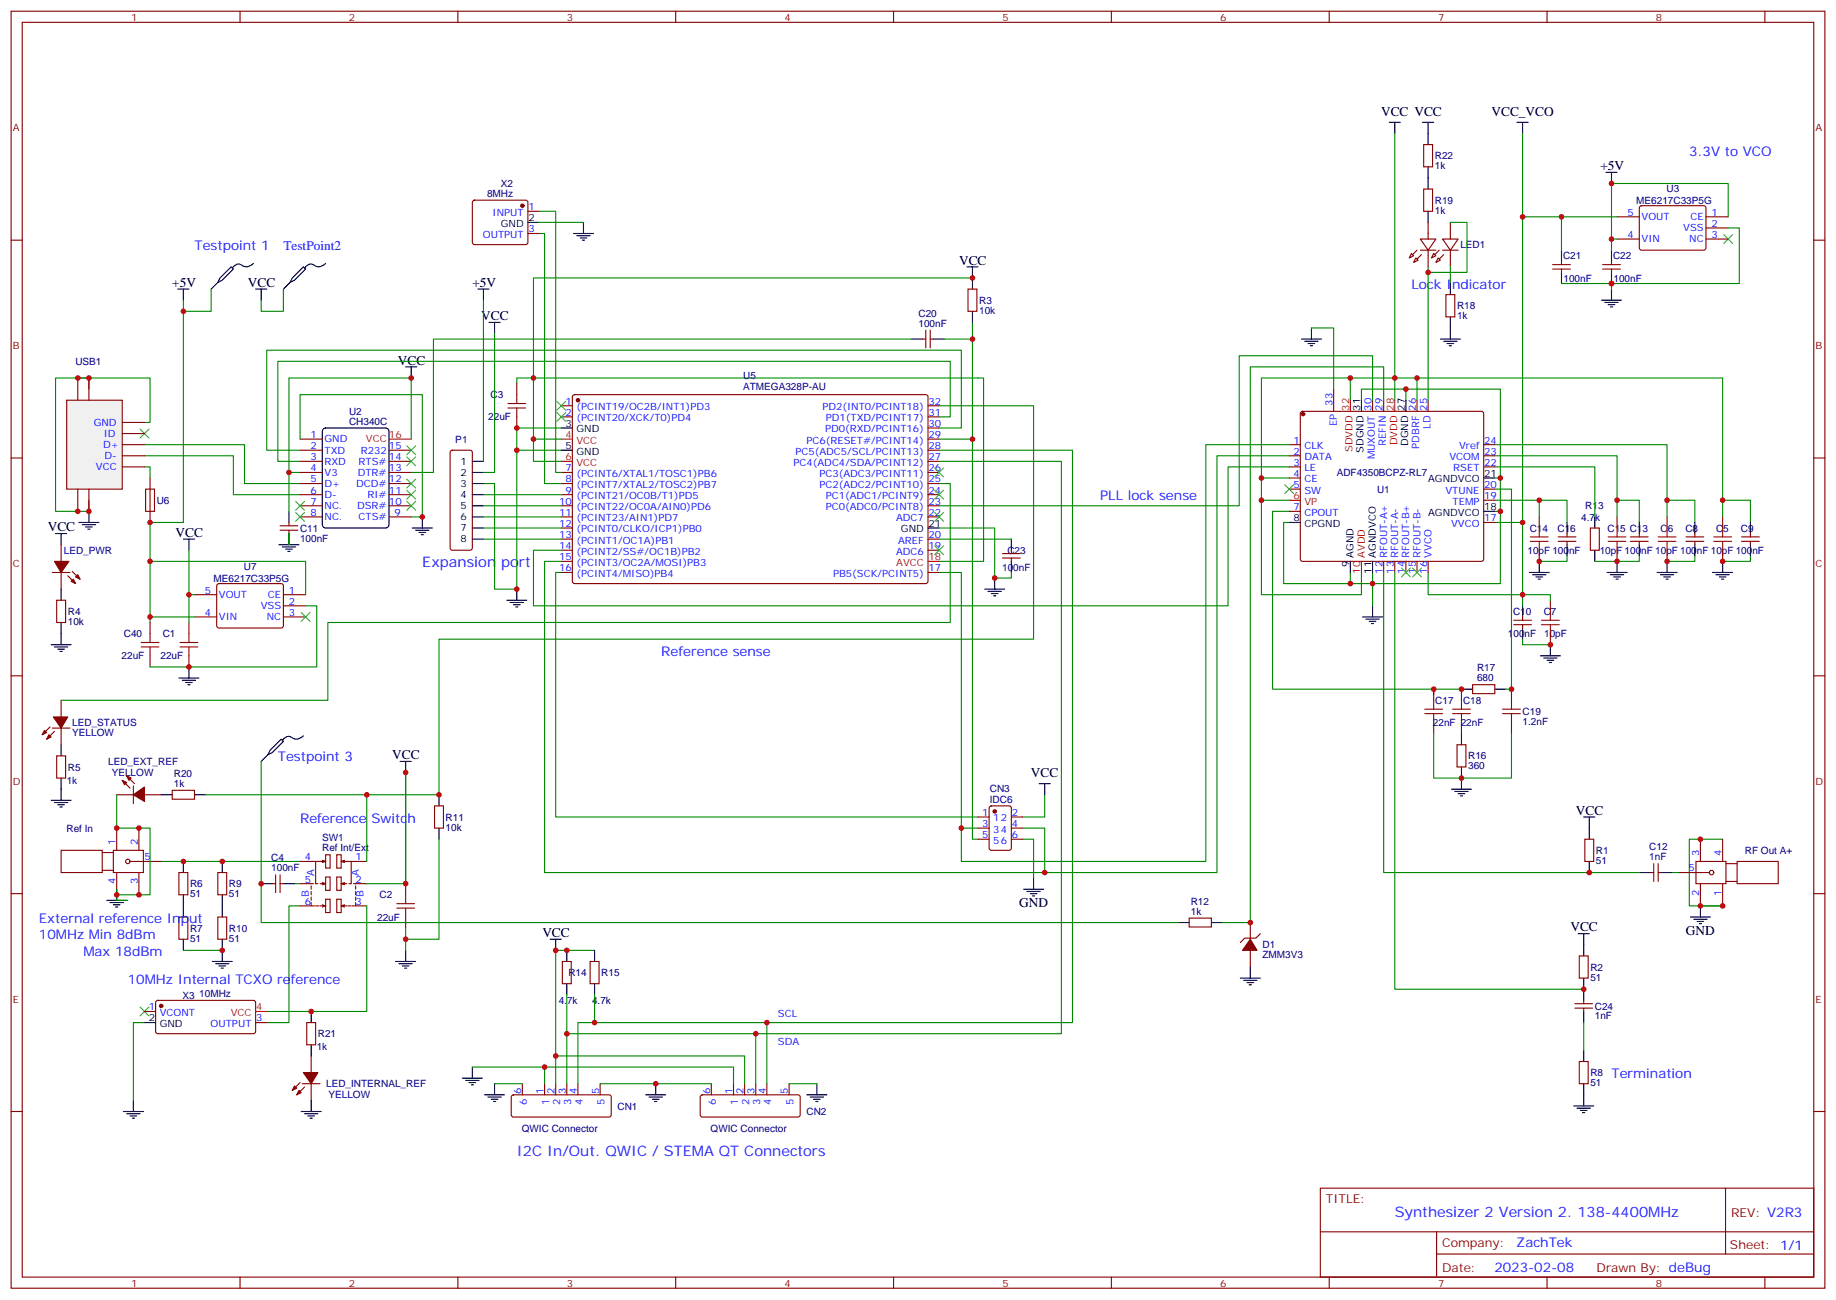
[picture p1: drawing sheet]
<svg xmlns="http://www.w3.org/2000/svg" width="583mm" height="413mm" viewBox="0 0 583 413" stroke-linecap="round" stroke-linejoin="round" font-family="sans-serif">
<g fill="none" stroke="#870000" stroke-width=".35">
<path d="M3.5 3.6h575.8v405.3h-575.8zM7.1 7.1h568.6v398.3h-568.6zM76.2 3.6v3.5M145.3 3.6v3.5M214.5 3.6v3.5M283.6 3.6v3.5M352.8 3.6v3.5M421.9 3.6v3.5M491.1 3.6v3.5M560.2 3.6v3.5M3.5 76.2h3.6M150.2 63.7l.4-.2h16.3l.5 .2 .2 .5v12.7l-.3 .5-.4 .2h-16.3l-.5-.2-.2-.5v-12.7z"/>
<path d="M167.6 67.1h3.5M167.6 74.1h3.5M450.8 75.9h5l-2.5 3.5zM450.8 79.4h5M453.3 70.6v5.3M453.3 79.4v5.3M457.9 75.9h4.9l-2.4 3.5zM457.9 79.4h4.9M460.4 70.6v5.3M460.4 79.4v5.3M575.7 76.2h3.6M307.3 91.8h2.8v7h-2.8z"/>
<path d="M448 80.5l.7 .7-1.4 .7zM449.4 81.9l.7 .7-1.4 .7zM455.1 80.5l.7 .7-1.4 .7zM456.5 81.9l.7 .7-1.4 .7zM292.8 107.6h1.1M293.9 104.8v5.7M295.3 104.8v5.7M295.3 107.6h1M95.2 139.4h7.1M164 121.7v3.6M164 132.3v3.6M178.2 128.8h3.5"/>
<path d="M178.2 132.3h3.5M181.9 125.5l.5-.2h111.7l.5 .7-.1 58.8-.6 .4h-111.8l-.4-.7v-58.5zM294.6 139.4h3.5M294.6 128.8h3.5M294.6 132.3h3.5M294.6 135.9h3.5M413 130.8l.5-.2h56.8l.5 .2 .2 .5v46.2l-.3 .5-.4 .2h-56.8l-.5-.2-.3-.5v-46.2zM423.3 123.5v7.1M435.7 127v3.6M439.2 127v3.6M449.8 127v3.6M453.3 127v3.6"/>
<path d="M3.5 145.4h3.6M47.6 151.7v14.1M95.2 142.9h7.1M95.2 146.4h7.1M95.2 150h7.1M95.2 153.5h7.1M95.2 157h7.1M123.5 142.9h7M123.5 146.4h7M123.5 150h7M123.5 153.5h7M123.5 157h7"/>
<path d="M143.1 143.1l.5-.2h5.6l.5 .2 .2 .5v30.4l-.2 .5-.5 .2h-5.6l-.5-.3-.2-.4v-30.4zM178.2 150h3.5M178.2 153.5h3.5M178.2 157h3.5M294.6 142.9h3.5M294.6 146.4h3.5M294.6 150h3.5M294.6 153.5h3.5M294.6 157h3.5M409.2 141.1h3.5M409.2 144.7h3.5M409.2 148.2h3.5"/>
<path d="M409.2 151.7h3.5M409.2 155.3h3.5M471 141.1h3.5M471 144.7h3.5M471 148.2h3.5M471 155.3h3.5M471 158.8h3.5M575.7 145.4h3.6M19.4 172.9v5.3M88.9 166.9h5.6M88.9 168.3h5.6M91.7 165.8v1.1"/>
<path d="M91.7 168.3v1.1M95.2 160.5h7.1M95.2 164.1h7.1M123.5 160.5h7M123.5 164.1h7M178.2 160.5h3.5M178.2 164.1h3.5M178.2 167.6h3.5M178.2 171.1h3.5M178.2 174.7h3.5M178.2 178.2h3.5M294.6 160.5h3.5"/>
<path d="M294.6 164.1h3.5M294.6 171.1h3.5M294.6 174.7h3.5M318.2 177.1h5.6M318.2 175.7h5.6M321 174.7v1M321 177.1v1.1M409.2 162.3h3.5M439.2 178.2v3.5M442.7 178.2v3.5M446.3 178.2v3.5M449.8 178.2v3.5"/>
<path d="M453.3 178.2v3.5M471 165.8h3.5M488.6 164.1v3.5M488.6 174.7v3.5M494.6 171.8h5.6M494.6 170.4h5.6M497.4 169.4v1M497.4 171.8v1.1M504.8 167.6h2.8v7.1h-2.8zM513.3 164.1v3.5M513.3 174.7v3.5M517.5 171.8h5.7"/>
<path d="M517.5 170.4h5.7M520.3 169.4v1M520.3 171.8v1.1M529.2 164.1v3.5M529.2 174.7v3.5M535.2 171.8h5.6M535.2 170.4h5.6M538 169.4v1M538 171.8v1.1M546.8 164.1v3.5M546.8 174.7v3.5M552.8 171.8h5.6"/>
<path d="M552.8 170.4h5.6M555.6 169.4v1M555.6 171.8v1.1M16.6 181.7h5.6M18 190.5h2.8v7.1h-2.8zM19.4 181.7v5.3M21.5 182.8l2.5 2.4M22.9 181.4l2.5 2.4M47.6 197.6v3.5M60 197.6v3.5M178.2 181.7h3.5M294.6 181.7h3.5"/>
<path d="M480.5 198.3h5.6M480.5 196.9h5.6M483.3 195.8v1.1M483.3 198.3v1.1M492.1 190.5v3.6M3.5 214.5h3.6M47.6 208.2v3.5M60 208.2v3.5M455.1 218.8v3.5M463.9 218.8v3.5M467.4 217.3h7.1v2.9h-7.1zM479.8 218.8v3.5"/>
<path d="M492.1 201.1v3.5M575.7 214.5h3.6M15.9 230.8l-2.5 2.4M16.6 231.1h5.6M17.3 232.2l-2.5 2.4M18 239.9h2.8v7.1h-2.8zM19.4 222.3v5.3M19.4 231.1v5.3M455.1 229.3v3.6M462.5 236.4h2.8v7.1h-2.8zM463.9 229.3v3.6M479.8 229.3v3.6"/>
<path d="M37 252.3h5.3M38.8 247.7l2.5 2.5M40.2 246.3l2.5 2.4M42.3 249.4v5.7M45.9 252.3h5.3M54.7 250.9h7v2.8h-7zM137.9 255.8h2.9v7.1h-2.9zM310.4 259.3h3.6M314.2 256l.5-.2h5.6l.7 .4v13l-.4 .7h-5.9l-.7-.5v-12.9zM321 259.3h3.6M19.4 269.9h13.1v7.1h-13.1zM32.5 270.6h3.5"/>
<path d="M32.5 276.3h3.5M36 269.9h9.5v7.1h-9.5zM37 262.9v7M37 277v7M41.3 273.4h9.9M44.1 262.9v7M44.1 277v7M56.8 277h2.8v7h-2.8zM69.1 277h2.9v7h-2.9zM87.5 277.7v5.6M88.9 277.7v5.6M95.2 273.4h5"/>
<path d="M102.3 273.1l1.1 .3h-3.2v7.1h.7M103.4 271.3h1.4v4.3h-1.4zM103.4 278.4h1.4v4.2h-1.4zM103.4 273.4l-1.1 .4M106.9 271.3h1.4v4.3h-1.4zM106.9 278.4h1.4v4.2h-1.4zM108.3 273.4l1.1 .4M109.4 273.1l-1.1 .3h3.2v7.1h-.7M111.5 273.4h4.9M310.4 266.4h3.6M310.4 262.9h3.6M321 266.4h3.6"/>
<path d="M321 262.9h3.6M503.1 266.4h2.8v7h-2.8zM523.9 277h1M524.9 274.1v5.7M526.3 277h1.1M526.3 274.1v5.7M532.7 277h9.9M538.3 273.4h9.6v7.1h-9.6zM539.8 266.4v7M546.8 266.4v7M547.9 279.8h3.5M547.9 274.1h3.5"/>
<path d="M551.4 273.4h13v7.1h-13zM3.5 283.7h3.6M56.8 291.1h2.8v7h-2.8zM69.1 291.1h2.9v7h-2.9zM86.4 280.5h1.1M88.9 280.5h1.1M95.2 280.5h4.3M98.8 281.2v1.1M98.8 283v1M98.8 284.7v1.1M98.8 286.5v1h-3.6M99.1 287.5h.7"/>
<path d="M100.2 287.5h1M102.3 280.1l1.1 .4h-1.8M102.3 287.2l1.1 .3h-1.8M103.4 285.4h1.4v4.3h-1.4zM103.4 280.5l-1.1 .3M103.4 287.5l-1.1 .4M106.9 285.4h1.4v4.3h-1.4zM108.3 280.5l1.1 .3M108.3 287.5l1.1 .4M109.4 280.1l-1.1 .4h1.8M109.4 287.2l-1.1 .3h1.8M110.4 287.5h1.1"/>
<path d="M111.8 287.5h.7M112.2 280.5h4.2M112.9 286.5v1h3.5M112.9 281.2v1.1M112.9 283v1M112.9 284.7v1.1M128.8 280.5v3.5M128.8 291.1v3.5M377.5 291.4h7v2.9h-7zM396.9 292.8v5.3M400 296.4l-1.4 1.4h-3.5l-1.4 1.4M539.8 280.5v7"/>
<path d="M546.8 280.5v7M575.7 283.7h3.6M49.6 317.7l.5-.2 30.6 .1 .4 .6v9.5l-.7 .4h-30.6l-.4-.7v-9.2zM178.5 305.2h2.8v7h-2.8zM187.3 305.2h2.8v7h-2.8zM396.9 301.7v5.3M499.9 318.6h5.6M501.3 303.4h2.8v7.1h-2.8zM502.7 317.5v1.1M45.9 321.1h3.5M81.1 324.6h3.6M97.4 324.6h2.8v7h-2.8z"/>
<path d="M98.8 335.2v5.3M499.9 320h5.6M501.3 336.9h2.8v7.1h-2.8zM502.7 320v1.1M3.5 352.8h3.6M95.2 343.6l-2.4 2.5M96 344h5.6M96.7 345.1l-2.5 2.4M98.8 344v5.3M162.5 347.7l.5-.2h30.3l.5 .2 .2 .5v5.7l-.2 .5-.5 .2h-30.3l-.5-.3-.2-.4v-5.7zM165.8 344v3.5M172.9 344v3.5"/>
<path d="M176.4 344v3.5M179.9 344v3.5M183.4 344v3.5M190.5 344v3.5M222.5 347.7l.5-.2h30.3l.5 .2 .2 .5v5.7l-.2 .5-.5 .2h-30.3l-.5-.3-.3-.4v-5.7zM225.8 344v3.5M232.8 344v3.5M236.4 344v3.5M239.9 344v3.5M243.4 344v3.5M250.5 344v3.5M575.7 352.8h3.6"/>
<path d="M419.1 377.2h156.6v28.2h-156.6zM547.7 377.2v20.9M419.1 391h156.5M456 398.1h119.6M456 391v14.1M76.2 405.4v3.5M145.3 405.4v3.5M214.5 405.4v3.5M283.6 405.4v3.5M352.8 405.4v3.5M421.9 405.4v3.5M491.1 405.4v3.5"/>
<path d="M560.2 405.4v3.5"/>
<circle cx="40.6" cy="273.4" r=".71"/>
<circle cx="543.3" cy="277" r=".71"/>
</g>
<path d="M123.5 139.4h7M178.2 139.4h3.5M428.6 127v3.6M442.7 127v3.6M178.2 146.4h3.5M409.2 158.8h3.5M294.6 178.2h3.5M432.2 178.2v3.5M81.1 321.1h3.6" fill="none" stroke="#f00" stroke-width=".35"/>
<g fill="none" stroke="#000" stroke-width=".35">
<path d="M441 38.8h3.5M442.7 38.8v3.6M451.6 38.8h3.5M453.3 38.8v3.6M481.5 38.8h3.6M483.3 38.8v3.6M509.8 54.7h3.5M511.5 54.7v3.5M167.6 70.6h3.5M182 74.1h6.4M183.1 74.8h4.2M184.1 75.5h2.2"/>
<path d="M184.9 76.2h.7M185.2 70.6v3.5M56.4 91.8h3.6M58.2 91.8v3.5M69.1 89.6l1.5-.7 3.5-3.5-.7-.7-3.6 3.5-.7 1.4-2.1 2.2M80.4 83.6a3.1 3.1 0 0 1-4.4 .2 2.4 2.4 0 0 0-2.3 1.3M92.1 89.6l1.4-.7 3.5-3.5-.7-.7-3.5 3.5-.7 1.4-2.1 2.2M103.4 83.6a3.1 3.1 0 0 1-4.5 .2 2.4 2.4 0 0 0-2.2 1.3M151.7 91.8h3.5M153.5 91.8v3.5M306.9 84.7h3.5M308.7 84.7v7.1"/>
<path d="M308.7 98.8v3.5M128.8 116.5h3.5M130.5 116.5v3.5M155.2 102.3h3.5M157 102.3v3.6M289.3 107.6h3.5M296.3 107.6h3.6M413.1 107.6h6.4M414.2 108.3h4.2M415.2 109h2.1M415.9 109.7h.7M416.3 104.1v3.5"/>
<path d="M457.2 107.6h6.3M458.3 108.3h4.2M459.3 109h2.1M460 109.7h.7M460.4 104.1v3.5M102.5 136.3l.9-.4h19l.9 .4 .2 .6v29.6l-.5 .9-.6 .2h-19l-.9-.5-.2-.6v-29.6zM178.2 135.9h3.5M432.2 127v3.6M446.3 127v3.6M149.9 146.4h3.6M149.9 150h3.6M149.9 153.5h3.6"/>
<path d="M149.9 157h3.6M178.2 142.9h3.5M471 151.7h3.5M17.6 169.4h3.6M19.4 169.4v3.5M25 165.8h6.4M26.1 166.5h4.2M27.2 167.3h2.1M27.9 168h.7M28.2 162.3v3.5M88.5 172.9h6.4M89.6 173.6h4.2"/>
<path d="M90.7 174.3h2.1M91.4 175h.7M91.7 162.3v3.5M91.7 169.4v3.5M130.9 167.6h6.3M131.9 168.3h4.3M133 169h2.1M133.7 169.7h.7M134.1 164.1v3.5M149.9 167.6h3.6M149.9 160.5h3.6M149.9 164.1h3.6"/>
<path d="M149.9 171.1h3.6M294.6 167.6h3.5M321 171.1v3.6M321 178.2v3.5M409.2 165.8h3.5M428.6 178.2v3.5M435.7 178.2v3.5M471 162.3h3.5M488.6 178.2v3.5M497.4 165.8v3.6M497.4 172.9v3.5M506.2 164.1v3.5"/>
<path d="M506.2 174.7v3.5M513.3 178.2v3.5M520.3 165.8v3.6M520.3 172.9v3.5M529.2 178.2v3.5M538 165.8v3.6M538 172.9v3.5M546.8 178.2v3.5M555.6 165.8v3.6M555.6 172.9v3.5M19.4 187v3.5M19.4 197.6v7"/>
<path d="M160.9 190.5h6.3M161.9 191.2h4.3M163 191.9h2.1M163.7 192.7h.7M164 187v3.5M312.6 187h6.3M313.6 187.7h4.3M314.7 188.4h2.1M315.4 189.1h.7M315.7 183.5v3.5M432.5 195.8h6.4M433.6 196.5h4.2"/>
<path d="M434.6 197.2h2.1M435.3 197.9h.7M435.7 192.3v3.5M483.3 192.3v3.5M483.3 199.4v3.5M485.4 181.7h6.4M486.5 182.4h4.2M487.5 183.1h2.2M488.2 183.8h.7M510.1 181.7h6.4M511.2 182.4h4.2M512.2 183.1h2.1"/>
<path d="M512.9 183.8h.7M526 181.7h6.3M527 182.4h4.3M528.1 183.1h2.1M528.8 183.8h.7M543.6 181.7h6.4M544.7 182.4h4.2M545.7 183.1h2.2M546.5 183.8h.7M16.2 204.6h6.4M17.3 205.4h4.2M18.3 206.1h2.2"/>
<path d="M19 206.8h.8M463.9 218.8h3.5M474.5 218.8h3.5M488.9 208.2h6.4M490 208.9h4.2M491.1 209.6h2.1M491.8 210.3h.7M492.1 204.6v3.6M19.4 236.4v3.5M85 239.6l1.4-.7 3.6-3.6-.7-.7-3.6 3.6-.7 1.4-2.1 2.1M96.3 233.6a3.1 3.1 0 0 1-4.4 .2 2.4 2.4 0 0 0-2.3 1.2M463.9 232.9v3.5"/>
<path d="M16.2 254h6.4M17.3 254.7h4.2M18.3 255.4h2.2M19 256.2h.8M19.4 247v7M51.2 252.3h3.5M61.7 252.3h3.6M127 241.7h3.5M128.8 241.7v3.5M139.3 252.3v3.5M329.8 248.7h3.6M331.6 248.7v3.6"/>
<path d="M460.7 250.5h6.4M461.8 251.2h4.2M462.8 251.9h2.2M463.5 252.6h.8M463.9 243.5v7M502.7 259.3h3.5M504.5 259.3v7.1M58.2 273.4v3.6M70.6 273.4v3.6M139.3 262.9v3.5M328.1 278.7v3.6M504.5 273.4v3.6"/>
<path d="M520.3 277h3.6M527.4 277h3.5M33.9 285.8h6.3M34.9 286.5h4.3M36 287.2h2.1M36.7 287.9h.7M37 282.3v3.5M58.2 284v7.1M58.2 298.1v3.6M70.6 284v7.1M70.6 298.1v7.1M82.9 280.5h3.5"/>
<path d="M90 280.5h3.5M174.6 298.1h3.6M176.4 298.1v3.6M324.9 282.3h6.4M326 283h4.2M327 283.7h2.1M327.7 284.4h.7M373.9 292.8h3.6M384.5 292.8h3.6M500.9 296.4h3.6M502.7 296.4v7M536.6 291.1h6.3"/>
<path d="M537.6 291.8h4.3M538.7 292.5h2.1M539.4 293.2h.7M539.8 287.5v3.6M67.4 305.2h6.3M68.4 305.9h4.3M69.5 306.6h2.1M70.2 307.3h.7M125.6 305.2h6.3M126.6 305.9h4.3M127.7 306.6h2.1M128.4 307.3h.7"/>
<path d="M128.8 301.7v3.5M179.9 301.7v3.5M179.9 312.2v3.6M188.7 301.7v3.5M188.7 312.2v3.6M393.7 310.5h6.3M394.8 311.2h4.2M395.8 311.9h2.1M396.5 312.6h.7M396.9 307v3.5M502.7 310.5v7M45.9 324.6h3.5"/>
<path d="M98.8 321.1v3.5M98.8 331.6v3.6M149.9 338.7v3.5M502.7 321.1v3.5M502.7 333.4v3.5M39.2 352.8h6.3M40.2 353.5h4.2M41.3 354.2h2.1M42 354.9h.7M42.3 349.3v3.5M95.6 352.8h6.4M96.7 353.5h4.2"/>
<path d="M97.7 354.2h2.1M98.4 354.9h.7M98.8 349.3v3.5M146.8 342.2h6.3M147.8 342.9h4.2M148.9 343.6h2.1M149.6 344.3h.7M153.8 347.5h6.4M154.9 348.2h4.2M155.9 348.9h2.1M156.6 349.6h.7M157 344v3.5"/>
<path d="M205 347.5h6.3M206 348.2h4.3M207.1 348.9h2.1M207.8 349.6h.7M208.1 344v3.5M256.1 347.5h6.4M257.2 348.2h4.2M258.2 348.9h2.1M258.9 349.6h.7M259.3 344v3.5M499.5 351h6.4M500.6 351.8h4.2"/>
<path d="M501.6 352.5h2.2M502.4 353.2h.7M502.7 344v7"/>
</g>
<g fill="none" stroke="#008700" stroke-width=".35">
<path d="M442.7 42.4v84.6M483.3 42.4v26.4M171.1 67.1h5.3v82.9h1.8M171.1 74.1h1.8v79.4h5.3M171.1 70.6h14.1M460.4 70.6h5.3v15.9h-12.4v-1.8M513.3 68.8h-30v97M58.2 95.3v70.5h-10.6v31.8M67 91.8v7h-8.8M153.5 95.3v51.1M308.7 88.2h-139.4v58.2h8.9M453.3 86.5v40.5"/>
<path d="M460.4 84.7v5.3M24.7 120h22.9v14.1h-1.7M157 105.9v44.1h-3.5M289.3 107.6h-151.7v42.4h-7.1M299.9 107.6h8.8M308.7 102.3v37.1h-10.6M416.3 104.1h7v19.4M428.6 120h-28.2v31.7h8.8M449.8 120v7M28.2 123.5v-3.5h-10.6v42.3h10.6v-3.5M95.2 139.4v-14.1h38.9v38.8h-3.6M130.5 139.4v-19.4h-38.8v30h3.5"/>
<path d="M164 121.7v-1.7h148.2v58.2h-14.1M169.3 139.4h8.9M178.2 135.9h-14.2v7h14.2M298.1 132.3h3.5v-17.6h-213.4v31.7h7M298.1 135.9h7.1v-24.7h-220.5v31.7h10.5M298.1 128.8h30v74.1h-188.8v49.4h-22.9M308.7 139.4v127h1.7M428.6 127v-7h118.2v38.8M435.7 127v-14.1h-42.4v47.6h-95.2M439.2 127v-10.5h-42.3v176.3h-8.8M446.3 127v-3.5h29.9v28.2h-1.7M446.3 123.5h-14.1v3.5"/>
<path d="M45.9 141.1h31.7v12.4h17.6M45.9 144.7h28.2v12.3h21.1M45.9 148.2h1.7v3.5M91.7 150v12.3M153.5 157h24.7M164 142.9v44.1h-7v-33.5h-3.5M298.1 153.5h3.5v44.1h-197.5v24.7h-84.7M298.1 142.9h42.3v181.7h-97M298.1 146.4h38.8v181.7h-97M400.4 151.7v7.1h8.8M400.4 158.8v30h31.8v-7.1M409.2 148.2h-19.4v44.1h-220.5v-17.6h8.9"/>
<path d="M409.2 144.7h-22.9v132.3h-54.7M409.2 141.1h-26.4v132.3h-77.6v-91.7h-7.1M474.5 144.7h38.8v14.1h7v7M474.5 155.3h5.3v63.5h-1.8M474.5 141.1h54.7v23M474.5 148.2h31.7v15.9M474.5 158.8h14.1M476.2 151.7v10.6h-1.7M513.3 158.8v5.3M529.2 158.8h8.8v7M91.7 169.4v3.5M153.5 171.1h24.7"/>
<path d="M153.5 160.5h24.7M153.5 164.1h24.7M153.5 167.6h24.7M178.2 178.2h-5.3v98.8h158.7v-14.1h-7M298.1 167.6h17.6v15.9h5.3v-1.8M298.1 171.1h22.9M409.2 162.3h-5.3v56.5h60M409.2 165.8h-1.7v19.4h21.1M474.5 165.8h8.8v23h-30v-7.1M476.2 162.3v22.9h-40.5v-3.5M488.6 164.1v-5.3h8.8v7M497.4 176.4v1.8h-8.8"/>
<path d="M520.3 176.4v1.8h-14.1M538 176.4v1.8h-8.8M546.8 164.1v-5.3h8.8v7M555.6 176.4v1.8h-8.8M178.2 181.7h-1.8v77.6h134M428.6 181.7v3.5h7.1v7.1M439.2 181.7v95.3h81.1M442.7 181.7v132.3h60M492.1 190.5v-1.7h-8.8v3.5M455.1 218.8v1.7M483.3 202.9v1.7h8.8M455.1 232.9v14.1h24.7v-14.1"/>
<path d="M37 252.3v10.6h10.6v21.1h-10.6M65.3 252.3h51.1v21.1M82.9 241.7v51.1h291M331.6 252.3v7h-7M51.2 273.4h44M139.3 266.4v31.7h-10.5M305.2 262.9h5.2M324.6 266.4h3.5v12.3M530.9 277h1.8M546.8 266.4h-10.6v21.1h10.6h-7M37 282.3v3.5h3.6M93.5 280.5h1.7"/>
<path d="M95.2 287.5h-3.5v37.1h-7M116.4 287.5v33.6h-31.7M116.4 280.5h12.4v-35.3v35.3M128.8 294.6v7.1M58.2 301.7h12.4M179.9 315.8v28.2M188.7 301.7h-12.3v42.3M188.7 315.8v8.8M45.9 324.6h-3.6v24.7M149.9 338.7h82.9v5.3M172.9 338.7v5.3M176.4 335.2h60v8.8"/>
<path d="M179.9 328.1h60v15.9M502.7 324.6v8.8M157 344h8.8M183.4 344v-19.4h60v19.4M190.5 344h35.3M250.5 344h8.8"/>
</g>
<g fill="none" stroke="#a10000" stroke-width=".35">
<path d="M161.2 129.5h5.7M161.2 128.1h5.7M164 125.3v2.8M164 129.5v2.8M46.2 155.3h2.8v7h-2.8zM485.8 171.8h5.6M485.8 170.4h5.6M488.6 167.6v2.8M488.6 171.8v2.9M510.5 171.8h5.6M510.5 170.4h5.6M513.3 167.6v2.8"/>
<path d="M513.3 171.8v2.9M526.3 171.8h5.7M526.3 170.4h5.7M529.2 167.6v2.8M529.2 171.8v2.9M544 171.8h5.6M544 170.4h5.6M546.8 167.6v2.8M546.8 171.8v2.9M489.3 198.3h5.6M489.3 196.9h5.6M492.1 194.1v2.8"/>
<path d="M492.1 198.3v2.8M44.8 205.4h5.6M44.8 203.9h5.6M47.6 201.1v2.8M47.6 205.4v2.8M57.1 205.4h5.7M57.1 203.9h5.7M60 201.1v2.8M60 205.4v2.8M452.3 226.5h5.6M452.3 225.1h5.6M455.1 222.3v2.8"/>
<path d="M455.1 226.5v2.8M461.1 226.5h5.6M461.1 225.1h5.6M463.9 222.3v2.8M463.9 226.5v2.8M477 226.5h5.6M477 225.1h5.6M479.8 222.3v2.8M479.8 226.5v2.8M125.9 288.3h5.7M125.9 286.8h5.7M128.8 284v2.8"/>
<path d="M128.8 288.3v2.8"/>
</g>
<g fill="none" stroke="#3c3" stroke-width=".35">
<path d="M44.4 136.2l2.9 2.8M47.3 136.2l-2.9 2.8M176.7 127.4l2.9 2.8M176.7 130.9l2.9 2.8M179.6 127.4l-2.9 2.8M179.6 130.9l-2.9 2.8M93.8 159.1l2.9 2.9M96.7 159.1l-2.9 2.9M129.1 141.5l2.8 2.8M129.1 152.1l2.8 2.8M129.1 155.6l2.8 2.8M129.1 159.1l2.8 2.9"/>
<path d="M129.1 145l2.8 2.8M131.9 141.5l-2.8 2.8M131.9 152.1l-2.8 2.8M131.9 155.6l-2.8 2.8M131.9 159.1l-2.8 2.9M131.9 145l-2.8 2.8M296.7 148.6l2.8 2.8M296.7 155.6l2.8 2.8M299.5 148.6l-2.8 2.8M299.5 155.6l-2.8 2.8M407.8 153.8l2.8 2.9M410.6 153.8l-2.8 2.9"/>
<path d="M93.8 162.7l2.9 2.8M96.7 162.7l-2.9 2.8M296.7 162.7l2.8 2.8M296.7 173.2l2.8 2.9M299.5 162.7l-2.8 2.8M299.5 173.2l-2.8 2.9M444.9 180.3l2.8 2.8M447.7 180.3l-2.8 2.8M448.4 180.3l2.8 2.8M451.2 180.3l-2.8 2.8M44.4 319.7l2.9 2.8M47.3 319.7l-2.9 2.8"/>
</g>
<g fill="#870000" stroke="#870000" stroke-width=".35">
<path d="M451.2 80.8l-1.4 1.4z"/>
<path d="M449.8 79.4l-1.4 1.4z"/>
<path d="M456.8 79.4l-1.4 1.4z"/>
<path d="M458.3 80.8l-1.5 1.4z"/>
<path d="M94.9 346.1l.7 .7-1.4 .7z"/>
<path d="M93.5 344.7l.7 .7-1.4 .7z"/>
<path d="M96.3 340.5h4.6l-2.1 3.5z"/>
<path d="M38.8 247.7l1.4 .7-.7 .7z"/>
<path d="M40.2 246.3l1.4 .7-.7 .7z"/>
<path d="M42.3 252.3l3.6-2.5v4.6z"/>
<path d="M15.5 233.2l.7 .7-1.4 .7z"/>
<path d="M14.1 231.8l.7 .7-1.4 .7z"/>
<path d="M16.9 227.6h4.6l-2.1 3.5z"/>
<path d="M23.3 183.8l.7 1.4-1.4-.7z"/>
<path d="M24 183.1l.7-.7 .7 1.4z"/>
<path d="M17.3 178.2h4.6l-2.5 3.5z"/>
<path d="M396.9 298.1l2.1 3.6h-4.6z"/>
<circle cx="315.7" cy="257.6" r=".53"/>
<circle cx="183.4" cy="127" r=".53"/>
<circle cx="413.6" cy="131.4" r=".53"/>
<circle cx="165.8" cy="65.3" r=".53"/>
<circle cx="51.2" cy="319.3" r=".53"/>
</g>
<path d="M21.2 127h17.6v28.3h-17.6z" fill="#f0f0f0" stroke="#870000" stroke-width=".35"/>
<g fill="none" stroke="#870000" stroke-width=".35">
<path d="M451.9 45.9h2.8v7.1h-2.8zM451.9 60h2.8v7.1h-2.8zM513.3 68.8h7M513.3 75.9h7M520.6 65.5l.5-.2 20 .1 .4 .6-.1 13-.6 .4-20-.1-.5-.6v-12.7zM541.5 68.8h7.1M541.5 72.4h7.1M541.5 75.9h7.1M459 93.5h2.8v7.1h-2.8zM492.8 85.4h5.7M492.8 84h5.7M495.7 82.9v1.1"/>
<path d="M495.7 85.4v1.1M508.7 85.4h5.6M508.7 84h5.6M511.5 82.9v1.1M511.5 85.4v1.1M24.7 120v7M28.2 120v7M38.8 134.1h7.1M38.8 137.6h7.1M24.7 155.3v7M28.2 155.3v7M38.8 148.2h7.1"/>
<path d="M38.8 144.7h7.1M38.8 141.1h7.1M61.7 188.8h7.1M61.7 195.8h7.1M69 185.5l.5-.3 20 .1 .5 .6-.1 13-.6 .5-20.1-.1-.4-.7v-12.7zM90 188.8h7M90 192.3h7M90 195.8h7"/>
</g>
<g fill="none" stroke="#000" stroke-width=".35">
<path d="M453.3 42.4v3.5M453.3 53v7M453.3 67.1v3.5M495.7 79.4v3.5M511.5 79.4v3.5M81.1 91.8h3.6M82.9 91.8v3.5M460.4 90v3.5M495.7 86.5v3.5M508.4 95.3h6.3M509.4 96h4.2M510.5 96.7h2.1"/>
<path d="M511.2 97.4h.7M511.5 86.5v3.5M511.5 91.8v3.5M460.4 100.6v3.5M58.2 171.1h3.5M60 171.1v3.6M56.8 215.2h6.3M57.9 215.9h4.2M58.9 216.6h2.1M59.6 217.3h.7M60 211.7v3.5"/>
</g>
<path d="M495.7 68.8v10.6M511.5 75.9v3.5M548.6 68.8v-10.6h-37.1v17.7h1.8M548.6 72.4h3.5v17.6h-56.4M90 91.8v7h-7.1v-3.5M511.5 90v1.8M47.6 178.2h49.4v10.6M60 174.7v14.1M47.6 195.8h14.1M61.7 188.8h-1.7v8.8M97 192.3h3.5v19.4h-52.9" fill="none" stroke="#008700" stroke-width=".35"/>
<path d="M547.2 74.5l2.8 2.8M550 74.5l-2.8 2.8M95.6 194.4l2.8 2.8M98.4 194.4l-2.8 2.8" fill="none" stroke="#3c3" stroke-width=".35"/>
<g fill="#c00">
<circle cx="47.6" cy="165.8" r=".88"/>
<circle cx="91.7" cy="150" r=".88"/>
<circle cx="130.5" cy="120" r=".88"/>
<circle cx="134.1" cy="164.1" r=".88"/>
<circle cx="546.8" cy="287.5" r=".88"/>
<circle cx="539.8" cy="287.5" r=".88"/>
<circle cx="539.8" cy="266.4" r=".88"/>
<circle cx="463.9" cy="247" r=".88"/>
<circle cx="37" cy="284" r=".88"/>
<circle cx="44.1" cy="262.9" r=".88"/>
<circle cx="44.1" cy="284" r=".88"/>
<circle cx="37" cy="262.9" r=".88"/>
<circle cx="176.4" cy="335.2" r=".88"/>
<circle cx="176.4" cy="301.7" r=".88"/>
<circle cx="172.9" cy="338.7" r=".88"/>
<circle cx="243.4" cy="324.6" r=".88"/>
<circle cx="208.1" cy="344" r=".88"/>
<circle cx="529.2" cy="178.2" r=".88"/>
<circle cx="492.1" cy="204.6" r=".88"/>
<circle cx="169.3" cy="139.4" r=".88"/>
<circle cx="169.3" cy="120" r=".88"/>
<circle cx="308.7" cy="139.4" r=".88"/>
<circle cx="164" cy="135.9" r=".88"/>
<circle cx="164" cy="142.9" r=".88"/>
<circle cx="315.7" cy="183.5" r=".88"/>
<circle cx="308.7" cy="107.6" r=".88"/>
<circle cx="455.1" cy="218.8" r=".88"/>
<circle cx="529.2" cy="158.8" r=".88"/>
<circle cx="476.3" cy="151.7" r=".88"/>
<circle cx="479.8" cy="218.8" r=".88"/>
<circle cx="476.3" cy="162.3" r=".88"/>
<circle cx="435.7" cy="185.2" r=".88"/>
<circle cx="446.3" cy="123.5" r=".88"/>
<circle cx="428.6" cy="185.2" r=".88"/>
<circle cx="488.6" cy="178.2" r=".88"/>
<circle cx="488.6" cy="158.8" r=".88"/>
<circle cx="483.3" cy="165.8" r=".88"/>
<circle cx="546.8" cy="158.8" r=".88"/>
<circle cx="546.8" cy="178.2" r=".88"/>
<circle cx="513.3" cy="178.2" r=".88"/>
<circle cx="513.3" cy="158.8" r=".88"/>
<circle cx="449.8" cy="120" r=".88"/>
<circle cx="442.7" cy="120" r=".88"/>
<circle cx="428.6" cy="120" r=".88"/>
<circle cx="400.4" cy="151.7" r=".88"/>
<circle cx="400.4" cy="158.8" r=".88"/>
<circle cx="483.3" cy="188.8" r=".88"/>
<circle cx="453.3" cy="86.5" r=".88"/>
<circle cx="504.5" cy="277" r=".88"/>
<circle cx="58.2" cy="273.4" r=".88"/>
<circle cx="70.6" cy="273.4" r=".88"/>
<circle cx="70.6" cy="301.7" r=".88"/>
<circle cx="239.9" cy="328.1" r=".88"/>
<circle cx="331.6" cy="277" r=".88"/>
<circle cx="305.2" cy="262.9" r=".88"/>
<circle cx="116.4" cy="252.3" r=".88"/>
<circle cx="128.8" cy="280.5" r=".88"/>
<circle cx="128.8" cy="298.1" r=".88"/>
<circle cx="128.8" cy="245.2" r=".88"/>
<circle cx="164" cy="187" r=".88"/>
<circle cx="463.9" cy="218.8" r=".88"/>
<circle cx="502.7" cy="314" r=".88"/>
<circle cx="308.7" cy="88.2" r=".88"/>
<circle cx="139.3" cy="252.3" r=".88"/>
<circle cx="82.9" cy="280.5" r=".88"/>
<circle cx="396.9" cy="292.8" r=".88"/>
<circle cx="179.9" cy="301.7" r=".88"/>
<circle cx="188.7" cy="324.6" r=".88"/>
<circle cx="179.9" cy="328.1" r=".88"/>
<circle cx="98.8" cy="321.1" r=".88"/>
<circle cx="28.2" cy="162.3" r=".88"/>
<circle cx="24.7" cy="162.3" r=".88"/>
<circle cx="28.2" cy="120" r=".88"/>
<circle cx="24.7" cy="120" r=".88"/>
<circle cx="58.2" cy="98.8" r=".88"/>
<circle cx="483.3" cy="68.8" r=".88"/>
<circle cx="511.5" cy="58.2" r=".88"/>
<circle cx="495.7" cy="68.8" r=".88"/>
<circle cx="511.5" cy="75.9" r=".88"/>
<circle cx="511.5" cy="90" r=".88"/>
<circle cx="47.6" cy="178.2" r=".88"/>
<circle cx="60" cy="211.7" r=".88"/>
<circle cx="47.6" cy="195.8" r=".88"/>
<circle cx="60" cy="188.8" r=".88"/>
</g>
<g font-size="4.6" fill="#00f">
<text x="134.1" y="180">Expansion port</text>
<text x="164" y="366.9">I2C In/Out. QWIC / STEMA QT Connectors</text>
<text x="442.7" y="386.3">Synthesizer 2 Version 2. 138-4400MHz</text>
</g>
<g font-size="4.2">
<text x="438.4" y="36.7">VCC VCC</text>
<text x="473.4" y="36.7">VCC_VCO</text>
<text x="508" y="54">+5V</text>
<text x="304.4" y="84">VCC</text>
<text x="54.7" y="91.1">+5V</text>
<text x="78.7" y="91.1">VCC</text>
<text x="149.9" y="91.1">+5V</text>
<text x="152.8" y="101.6">VCC</text>
<text x="126.3" y="115.7">VCC</text>
<text x="15.2" y="168.7">VCC</text>
<text x="55.7" y="170.4">VCC</text>
<text x="124.5" y="241">VCC</text>
<text x="327.3" y="246.6">VCC</text>
<text x="500.2" y="258.6">VCC</text>
<text x="323.5" y="287.9">GND</text>
<text x="172.2" y="297.4">VCC</text>
<text x="498.5" y="295.7">VCC</text>
<text x="535.2" y="296.7">GND</text>
</g>
<g font-size="4.2" fill="#00f">
<text x="536.2" y="49.4">3.3V to VCO</text>
<text x="61.7" y="79.4">Testpoint 1</text>
<text x="90" y="79.4">TestPoint2</text>
<text x="448" y="91.8">Lock Indicator</text>
<text x="349.2" y="158.8">PLL lock sense</text>
<text x="209.9" y="208.2">Reference sense</text>
<text x="88.2" y="241.7">Testpoint 3</text>
<text x="95.2" y="261.1">Reference Switch</text>
<text x="12.3" y="292.8">External reference Input</text>
<text x="12.3" y="298.1">10MHz Min 8dBm</text>
<text x="26.5" y="303.4">Max 18dBm</text>
<text x="40.6" y="312.2">10MHz Internal TCXO reference</text>
<text x="511.5" y="342.2">Termination</text>
<text x="481.3" y="396">ZachTek</text>
<text x="474.4" y="403.8">2023-02-08</text>
</g>
<g font-size="3.9" fill="#800">
<text x="420.9" y="381.7">TITLE:</text>
<text x="549.5" y="386.4">REV: V2R3</text>
<text x="457.8" y="395.9">Company:</text>
<text x="549.1" y="396.6">Sheet: 1/1</text>
<text x="457.8" y="403.6">Date:</text>
<text x="506.8" y="403.7">Drawn By: deBug</text>
</g>
<g font-size="3.2" fill="#800">
<text x="41.6" y="6.6">1</text>
<text x="110.8" y="6.6">2</text>
<text x="179.9" y="6.6">3</text>
<text x="249.1" y="6.6">4</text>
<text x="318.2" y="6.6">5</text>
<text x="387.3" y="6.6">6</text>
<text x="456.5" y="6.6">7</text>
<text x="525.6" y="6.6">8</text>
<text x="4.1" y="41.7">A</text>
<text x="576.3" y="41.7">A</text>
<text x="4.1" y="110.8">B</text>
<text x="576.3" y="110.8">B</text>
<text x="4.1" y="180">C</text>
<text x="576.3" y="180">C</text>
<text x="4.1" y="249.1">D</text>
<text x="576.3" y="249.1">D</text>
<text x="4.1" y="318.2">E</text>
<text x="576.3" y="318.2">E</text>
<text x="41.6" y="408.4">1</text>
<text x="110.8" y="408.4">2</text>
<text x="179.9" y="408.4">3</text>
<text x="249.1" y="408.4">4</text>
<text x="318.2" y="408.4">5</text>
<text x="387.3" y="408.4">6</text>
<text x="456.5" y="408.4">7</text>
<text x="525.6" y="408.4">8</text>
</g>
<g font-size="3.2" fill="#000080">
<text x="455.4" y="53.7">1k</text>
<text x="455.4" y="50.5">R22</text>
<text x="159" y="59.3">X2</text>
<text x="154.6" y="62.5">8MHz</text>
<text x="455.4" y="64.7">R19</text>
<text x="519.4" y="64.7">ME6217C33P5G</text>
<text x="529" y="61.1">U3</text>
<text x="455.4" y="67.9">1k</text>
<text x="463.5" y="78.8">LED1</text>
<text x="496.2" y="82.3">C21</text>
<text x="512" y="82.3">C22</text>
<text x="496.3" y="89.4">100nF</text>
<text x="512.2" y="89.4">100nF</text>
<text x="291.5" y="100.6">C20</text>
<text x="310.8" y="99.6">10k</text>
<text x="310.8" y="96.5">R3</text>
<text x="462.5" y="101.4">1k</text>
<text x="462.5" y="98.2">R18</text>
<text x="291.5" y="103.8">100nF</text>
<text x="23.9" y="115.8">USB1</text>
<text x="235.9" y="123.7">ATMEGA328P-AU</text>
<text x="235.9" y="120.3">U5</text>
<text x="110.8" y="131.6">U2</text>
<text x="155.7" y="126.4">C3</text>
<text x="110.8" y="134.8">CH340C</text>
<text x="155" y="133.4">22uF</text>
<text x="144.5" y="140.6">P1</text>
<text x="424.3" y="151.1">ADF4350BCPZ-RL7</text>
<text x="49.7" y="160">U6</text>
<text x="437.1" y="156.4">U1</text>
<text x="503.2" y="161.7">R13</text>
<text x="501.9" y="165.3">4.7k</text>
<text x="95.2" y="171.9">100nF</text>
<text x="95.2" y="168.8">C11</text>
<text x="485.6" y="168.8">C14</text>
<text x="494.4" y="168.8">C16</text>
<text x="510.3" y="168.8">C15 C13</text>
<text x="527.1" y="168.8">C6</text>
<text x="535" y="168.8">C8</text>
<text x="544.7" y="168.8">C5</text>
<text x="552.6" y="168.8">C9</text>
<text x="20.3" y="175.8">LED_PWR</text>
<text x="319.8" y="175.8">C23</text>
<text x="484.8" y="175.8">10pF 100nF</text>
<text x="507.8" y="175.8">10pF 100nF 10pF 100nF 10pF 100nF</text>
<text x="67.8" y="184.6">ME6217C33P5G</text>
<text x="77.4" y="181">U7</text>
<text x="318.1" y="181.1">100nF</text>
<text x="21.5" y="195.2">R4</text>
<text x="480.3" y="195.2">C10</text>
<text x="490" y="195.2">C7</text>
<text x="21.5" y="198.4">10k</text>
<text x="39.3" y="202.2">C40</text>
<text x="51.7" y="202.2">C1</text>
<text x="478.6" y="202.2">100nF</text>
<text x="490.1" y="202.2">10pF</text>
<text x="38.6" y="209.3">22uF</text>
<text x="50.9" y="209.3">22uF</text>
<text x="468.9" y="213.1">R17</text>
<text x="468.9" y="216.3">680</text>
<text x="455.6" y="223.4">C17</text>
<text x="464.4" y="223.4">C18</text>
<text x="483.3" y="227">C19</text>
<text x="22.9" y="233.7">YELLOW</text>
<text x="22.9" y="230.5">LED_STATUS</text>
<text x="454.9" y="230.5">22nF 22nF</text>
<text x="483.3" y="230.1">1.2nF</text>
<text x="21.5" y="244.6">R5</text>
<text x="34.3" y="242.8">LED_EXT_REF</text>
<text x="466" y="244.2">360</text>
<text x="466" y="241.1">R16</text>
<text x="21.2" y="248.7">1k</text>
<text x="35.5" y="246.4">YELLOW</text>
<text x="55.2" y="249.8">1k</text>
<text x="55.2" y="246.6">R20</text>
<text x="314.2" y="251.3">CN3</text>
<text x="314.2" y="254.7">IDC6</text>
<text x="21.1" y="264">Ref In</text>
<text x="141.5" y="263.6">10k</text>
<text x="141.5" y="260.5">R11</text>
<text x="102.3" y="267.1">SW1</text>
<text x="523.5" y="269.9">C12</text>
<text x="86.1" y="273.4">C4</text>
<text x="102.3" y="270.3">Ref Int/Ext</text>
<text x="506.6" y="274.2">51</text>
<text x="506.6" y="271.1">R1</text>
<text x="523.5" y="273.1">1nF</text>
<text x="553.9" y="271.1">RF Out A+</text>
<text x="60.3" y="281.6">R6</text>
<text x="72.7" y="281.6">R9</text>
<text x="86.1" y="276.6">100nF</text>
<text x="60.3" y="284.8">51</text>
<text x="72.7" y="284.8">51</text>
<text x="120.5" y="285.1">C2</text>
<text x="378" y="287.2">R12</text>
<text x="119.7" y="292.2">22uF</text>
<text x="378" y="290.4">1k</text>
<text x="60.3" y="298.9">51</text>
<text x="60.3" y="295.8">R7</text>
<text x="72.7" y="298.9">51</text>
<text x="72.7" y="295.8">R10</text>
<text x="400.8" y="304.2">ZMM3V3</text>
<text x="400.8" y="301.1">D1</text>
<text x="180.4" y="309.9">R14</text>
<text x="190.9" y="309.9">R15</text>
<text x="504.8" y="311.3">51</text>
<text x="504.8" y="308.1">R2</text>
<text x="58" y="316.9">X3</text>
<text x="63.2" y="316.5">10MHz</text>
<text x="177.3" y="318.7">4.7k</text>
<text x="187.9" y="318.7">4.7k</text>
<text x="506.2" y="323.6">1nF</text>
<text x="506.2" y="320.5">C24</text>
<text x="100.9" y="329.3">R21</text>
<text x="100.5" y="333.4">1k</text>
<text x="504.8" y="341.6">R8</text>
<text x="103.5" y="345.1">LED_INTERNAL_REF</text>
<text x="504.8" y="344.8">51</text>
<text x="104.3" y="348.7">YELLOW</text>
<text x="196" y="352.2">CN1</text>
<text x="256" y="354">CN2</text>
<text x="165.6" y="359.3">QWIC Connector</text>
<text x="225.6" y="359.3">QWIC Connector</text>
</g>
<g font-size="3.2" fill="#00f">
<text x="156.4" y="68.5">INPUT</text>
<text x="167.7" y="66.7">1</text>
<text x="516.6" y="68.5">5</text>
<text x="521.1" y="69.9">VOUT</text>
<text x="536.6" y="69.9">CE</text>
<text x="543.3" y="68.5">1</text>
<text x="153.3" y="75.5">OUTPUT</text>
<text x="167.7" y="73.8">3</text>
<text x="516.6" y="75.5">4</text>
<text x="521.1" y="76.9">VIN</text>
<text x="534.3" y="73.4">VSS</text>
<text x="536.2" y="76.9">NC</text>
<text x="543.3" y="72">2</text>
<text x="543.3" y="75.5">3</text>
<text x="179.5" y="128.4">1</text>
<text x="179.5" y="132">2</text>
<text x="183" y="130.2">(PCINT19/OC2B/INT1)PD3</text>
<text x="261.1" y="130.2">PD2(INT0/PCINT18)</text>
<text x="294.7" y="132">31</text>
<text x="294.7" y="128.4">32</text>
<text x="423" y="128.8" transform="rotate(-90 423 128.8)">33</text>
<text x="435.3" y="130.4" transform="rotate(-90 435.3 130.4)">30</text>
<text x="438.9" y="130.4" transform="rotate(-90 438.9 130.4)">29</text>
<text x="449.4" y="130.4" transform="rotate(-90 449.4 130.4)">26</text>
<text x="453" y="130.4" transform="rotate(-90 453 130.4)">25</text>
<text x="29.8" y="135.1">GND</text>
<text x="183" y="133.7">(PCINT20/XCK/T0)PD4</text>
<text x="261.9" y="137.3">PD0(RXD/PCINT16)</text>
<text x="262.2" y="133.7">PD1(TXD/PCINT17)</text>
<text x="294.7" y="135.5">30</text>
<text x="424.4" y="135.2" transform="rotate(-90 424.4 135.2)">EP</text>
<text x="454" y="136.1" transform="rotate(-90 454 136.1)">LD</text>
<text x="32.7" y="142.2">D+</text>
<text x="32.9" y="138.7">ID</text>
<text x="98.5" y="142.6">2</text>
<text x="98.5" y="139">1</text>
<text x="103" y="144">TXD</text>
<text x="103" y="140.4">GND</text>
<text x="114.5" y="144">R232</text>
<text x="123.5" y="142.6">15</text>
<text x="256" y="140.8">PC6(RESET#/PCINT14)</text>
<text x="294.7" y="142.6">28</text>
<text x="294.7" y="139">29</text>
<text x="410.6" y="140.8">1</text>
<text x="414.1" y="142.6">CLK</text>
<text x="439.9" y="141.6" transform="rotate(-90 439.9 141.6)">REFIN</text>
<text x="450.5" y="142.4" transform="rotate(-90 450.5 142.4)">PDBRF</text>
<text x="463.1" y="142.6">Vref</text>
<text x="471.1" y="140.8">24</text>
<text x="30.4" y="149.3">VCC</text>
<text x="33.2" y="145.7">D-</text>
<text x="98.5" y="149.6">4</text>
<text x="98.5" y="146.1">3</text>
<text x="103" y="147.5">RXD</text>
<text x="113.8" y="147.5">RTS#</text>
<text x="123.5" y="146.1">14</text>
<text x="123.5" y="149.6">13</text>
<text x="179.5" y="149.6">7</text>
<text x="251.9" y="147.8">PC4(ADC4/SDA/PCINT12)</text>
<text x="252.5" y="144.3">PC5(ADC5/SCL/PCINT13)</text>
<text x="294.7" y="149.6">26</text>
<text x="294.7" y="146.1">27</text>
<text x="410.6" y="144.3">2</text>
<text x="410.6" y="147.8">3</text>
<text x="414.1" y="146.1">DATA</text>
<text x="414.1" y="149.6">LE</text>
<text x="436.4" y="145.8" transform="rotate(-90 436.4 145.8)">MUXOUT</text>
<text x="460.1" y="146.1">VCOM</text>
<text x="461.3" y="149.6">RSET</text>
<text x="471.1" y="144.3">23</text>
<text x="471.1" y="147.8">22</text>
<text x="98.5" y="153.1">5</text>
<text x="103" y="154.6">D+</text>
<text x="103" y="151">V3</text>
<text x="113.1" y="154.6">DCD#</text>
<text x="113.6" y="151">DTR#</text>
<text x="123.5" y="153.1">12</text>
<text x="179.5" y="153.1">8</text>
<text x="183" y="151.4">(PCINT6/XTAL1/TOSC1)PB6</text>
<text x="183" y="154.9">(PCINT7/XTAL2/TOSC2)PB7</text>
<text x="260.1" y="154.9">PC2(ADC2/PCINT10)</text>
<text x="260.1" y="151.4">PC3(ADC3/PCINT11)</text>
<text x="294.7" y="153.1">25</text>
<text x="410.6" y="151.4">4</text>
<text x="410.6" y="154.9">5</text>
<text x="414.1" y="153.1">CE</text>
<text x="471.1" y="154.9">20</text>
<text x="98.5" y="160.2">7</text>
<text x="98.5" y="156.7">6</text>
<text x="103" y="161.6">NC.</text>
<text x="103" y="158.1">D-</text>
<text x="113.4" y="161.6">DSR#</text>
<text x="116.6" y="158.1">RI#</text>
<text x="123.5" y="156.7">11</text>
<text x="123.5" y="160.2">10</text>
<text x="177.5" y="160.2">10</text>
<text x="179.5" y="156.7">9</text>
<text x="183" y="158.4">(PCINT21/OC0B/T1)PD5</text>
<text x="183" y="162">(PCINT22/OC0A/AIN0)PD6</text>
<text x="262.1" y="162">PC0(ADC0/PCINT8)</text>
<text x="262.1" y="158.4">PC1(ADC1/PCINT9)</text>
<text x="294.7" y="160.2">23</text>
<text x="294.7" y="156.7">24</text>
<text x="410.6" y="162">7</text>
<text x="414.1" y="156.7">SW</text>
<text x="458.8" y="156.7">VTUNE</text>
<text x="461.1" y="160.2">TEMP</text>
<text x="471.1" y="158.4">19</text>
<text x="98.5" y="163.7">8</text>
<text x="103" y="165.1">NC.</text>
<text x="113.8" y="165.1">CTS#</text>
<text x="125.2" y="163.7">9</text>
<text x="177.5" y="163.7">11</text>
<text x="177.5" y="167.3">12</text>
<text x="183" y="165.5">(PCINT23/AIN1)PD7</text>
<text x="284.4" y="165.5">ADC7</text>
<text x="294.7" y="163.7">22</text>
<text x="414.1" y="163.7">CPOUT</text>
<text x="460.6" y="167.3">VVCO</text>
<text x="471.1" y="165.5">17</text>
<text x="177.5" y="170.8">13</text>
<text x="183" y="169">(PCINT0/CLKO/ICP1)PB0</text>
<text x="183" y="172.5">(PCINT1/OC1A)PB1</text>
<text x="285.1" y="172.5">AREF</text>
<text x="294.7" y="170.8">20</text>
<text x="177.5" y="174.3">14</text>
<text x="177.5" y="177.8">15</text>
<text x="183" y="176.1">(PCINT2/SS#/OC1B)PB2</text>
<text x="183" y="179.6">(PCINT3/OC2A/MOSI)PB3</text>
<text x="284.4" y="176.1">ADC6</text>
<text x="294.7" y="174.3">19</text>
<text x="440.3" y="177.1" transform="rotate(-90 440.3 177.1)">RFOUT-A+</text>
<text x="443.8" y="177.1" transform="rotate(-90 443.8 177.1)">RFOUT-A-</text>
<text x="447.3" y="177.1" transform="rotate(-90 447.3 177.1)">RFOUT-B+</text>
<text x="450.8" y="177.1" transform="rotate(-90 450.8 177.1)">RFOUT-B-</text>
<text x="454.4" y="177.1" transform="rotate(-90 454.4 177.1)">VVCO</text>
<text x="177.5" y="181.4">16</text>
<text x="183" y="183.1">(PCINT4/MISO)PB4</text>
<text x="264.4" y="183.1">PB5(SCK/PCINT5)</text>
<text x="294.7" y="181.4">17</text>
<text x="438.9" y="182" transform="rotate(-90 438.9 182)">12</text>
<text x="442.4" y="182" transform="rotate(-90 442.4 182)">13</text>
<text x="445.9" y="182" transform="rotate(-90 445.9 182)">14</text>
<text x="449.4" y="182" transform="rotate(-90 449.4 182)">15</text>
<text x="453" y="182" transform="rotate(-90 453 182)">16</text>
<text x="65" y="188.4">5</text>
<text x="69.5" y="189.8">VOUT</text>
<text x="85" y="189.8">CE</text>
<text x="91.7" y="188.4">1</text>
<text x="91.7" y="191.9">2</text>
<text x="65" y="195.5">4</text>
<text x="69.5" y="196.9">VIN</text>
<text x="82.7" y="193.4">VSS</text>
<text x="84.7" y="196.9">NC</text>
<text x="91.7" y="195.5">3</text>
<text x="311.8" y="259">1</text>
<text x="311.8" y="262.5">3</text>
<text x="315.3" y="260.7">12</text>
<text x="321.2" y="262.5">4</text>
<text x="321.2" y="259">2</text>
<text x="36.7" y="268.1" transform="rotate(-90 36.7 268.1)">1</text>
<text x="43.7" y="268.1" transform="rotate(-90 43.7 268.1)">2</text>
<text x="311.8" y="266">5</text>
<text x="315.3" y="264.3">34</text>
<text x="315.3" y="267.8">56</text>
<text x="321.2" y="266">6</text>
<text x="45.9" y="273.1">5</text>
<text x="96.8" y="273.1">4</text>
<text x="112.9" y="273.1">1</text>
<text x="539.4" y="271.7" transform="rotate(-90 539.4 271.7)">3</text>
<text x="546.5" y="271.7" transform="rotate(-90 546.5 271.7)">4</text>
<text x="36.7" y="280.7" transform="rotate(-90 36.7 280.7)">4</text>
<text x="43.7" y="280.7" transform="rotate(-90 43.7 280.7)">3</text>
<text x="96.8" y="280.1">5</text>
<text x="99.7" y="278.1" transform="rotate(-90 99.7 278.1)">A</text>
<text x="112.9" y="280.1">2</text>
<text x="113.9" y="278.1" transform="rotate(-90 113.9 278.1)">A</text>
<text x="536" y="276.6">5</text>
<text x="96.8" y="287.2">6</text>
<text x="98.1" y="284.6" transform="rotate(-90 98.1 284.6)">B</text>
<text x="112.9" y="287.2">3</text>
<text x="115.3" y="284.6" transform="rotate(-90 115.3 284.6)">B</text>
<text x="539.4" y="284.3" transform="rotate(-90 539.4 284.3)">2</text>
<text x="546.5" y="284.3" transform="rotate(-90 546.5 284.3)">1</text>
<text x="47.2" y="320.7">1</text>
<text x="50.7" y="322.5">VCONT</text>
<text x="246.9" y="322.8">SCL</text>
<text x="66.9" y="326">OUTPUT</text>
<text x="81.3" y="324.2">3</text>
<text x="246.9" y="331.6">SDA</text>
<text x="165.5" y="347.3" transform="rotate(-90 165.5 347.3)">6</text>
<text x="172.5" y="347.3" transform="rotate(-90 172.5 347.3)">1</text>
<text x="176" y="347.3" transform="rotate(-90 176 347.3)">2</text>
<text x="179.6" y="347.3" transform="rotate(-90 179.6 347.3)">3</text>
<text x="183.1" y="347.3" transform="rotate(-90 183.1 347.3)">4</text>
<text x="190.1" y="347.3" transform="rotate(-90 190.1 347.3)">5</text>
<text x="225.4" y="347.3" transform="rotate(-90 225.4 347.3)">6</text>
<text x="232.5" y="347.3" transform="rotate(-90 232.5 347.3)">1</text>
<text x="236" y="347.3" transform="rotate(-90 236 347.3)">2</text>
<text x="239.5" y="347.3" transform="rotate(-90 239.5 347.3)">3</text>
<text x="243.1" y="347.3" transform="rotate(-90 243.1 347.3)">4</text>
<text x="250.1" y="347.3" transform="rotate(-90 250.1 347.3)">5</text>
<text x="167.2" y="350.8" transform="rotate(-90 167.2 350.8)">6</text>
<text x="174.3" y="350.8" transform="rotate(-90 174.3 350.8)">1</text>
<text x="177.8" y="350.8" transform="rotate(-90 177.8 350.8)">2</text>
<text x="181.3" y="350.8" transform="rotate(-90 181.3 350.8)">3</text>
<text x="184.9" y="350.8" transform="rotate(-90 184.9 350.8)">4</text>
<text x="191.9" y="350.8" transform="rotate(-90 191.9 350.8)">5</text>
<text x="227.2" y="350.8" transform="rotate(-90 227.2 350.8)">6</text>
<text x="234.2" y="350.8" transform="rotate(-90 234.2 350.8)">1</text>
<text x="237.8" y="350.8" transform="rotate(-90 237.8 350.8)">2</text>
<text x="241.3" y="350.8" transform="rotate(-90 241.3 350.8)">3</text>
<text x="244.8" y="350.8" transform="rotate(-90 244.8 350.8)">4</text>
<text x="251.9" y="350.8" transform="rotate(-90 251.9 350.8)">5</text>
</g>
<g font-size="3.2">
<text x="167.7" y="70.2">2</text>
<text x="159" y="72">GND</text>
<text x="431.8" y="130.4" transform="rotate(-90 431.8 130.4)">31</text>
<text x="445.9" y="130.4" transform="rotate(-90 445.9 130.4)">27</text>
<text x="179.5" y="135.5">3</text>
<text x="183" y="137.3">GND</text>
<text x="179.5" y="142.6">5</text>
<text x="432.9" y="143.8" transform="rotate(-90 432.9 143.8)">SDGND</text>
<text x="447" y="141.6" transform="rotate(-90 447 141.6)">DGND</text>
<text x="146.2" y="147.5">1</text>
<text x="183" y="144.3">GND</text>
<text x="146.2" y="151">2</text>
<text x="146.2" y="154.6">3</text>
<text x="453.3" y="153.1">AGNDVCO</text>
<text x="471.1" y="151.4">21</text>
<text x="146.2" y="158.1">4</text>
<text x="146.2" y="161.6">5</text>
<text x="471.1" y="162">18</text>
<text x="146.2" y="165.1">6</text>
<text x="294.7" y="167.3">21</text>
<text x="410.6" y="165.5">8</text>
<text x="414.1" y="167.3">CPGND</text>
<text x="453.3" y="163.7">AGNDVCO</text>
<text x="146.2" y="168.7">7</text>
<text x="146.2" y="172.2">8</text>
<text x="286" y="169">GND</text>
<text x="429.7" y="177.1" transform="rotate(-90 429.7 177.1)">AGND</text>
<text x="436.7" y="177.1" transform="rotate(-90 436.7 177.1)">AGNDVCO</text>
<text x="428.3" y="180" transform="rotate(-90 428.3 180)">9</text>
<text x="435.3" y="182" transform="rotate(-90 435.3 182)">11</text>
<text x="47.2" y="324.2">2</text>
<text x="50.7" y="326">GND</text>
</g>
<g font-size="3.2" fill="#f00">
<text x="428.3" y="130.4" transform="rotate(-90 428.3 130.4)">32</text>
<text x="442.4" y="130.4" transform="rotate(-90 442.4 130.4)">28</text>
<text x="116.2" y="140.4">VCC</text>
<text x="123.5" y="139">16</text>
<text x="179.5" y="139">4</text>
<text x="183" y="140.8">VCC</text>
<text x="429.3" y="143.5" transform="rotate(-90 429.3 143.5)">SDVDD</text>
<text x="443.4" y="141.4" transform="rotate(-90 443.4 141.4)">DVDD</text>
<text x="179.5" y="146.1">6</text>
<text x="183" y="147.8">VCC</text>
<text x="410.6" y="158.4">6</text>
<text x="414.1" y="160.2">VP</text>
<text x="284.5" y="179.6">AVCC</text>
<text x="294.7" y="177.8">18</text>
<text x="433.2" y="177.1" transform="rotate(-90 433.2 177.1)">AVDD</text>
<text x="431.8" y="182" transform="rotate(-90 431.8 182)">10</text>
<text x="73.2" y="322.5">VCC</text>
<text x="81.3" y="320.7">4</text>
</g>
</svg>
